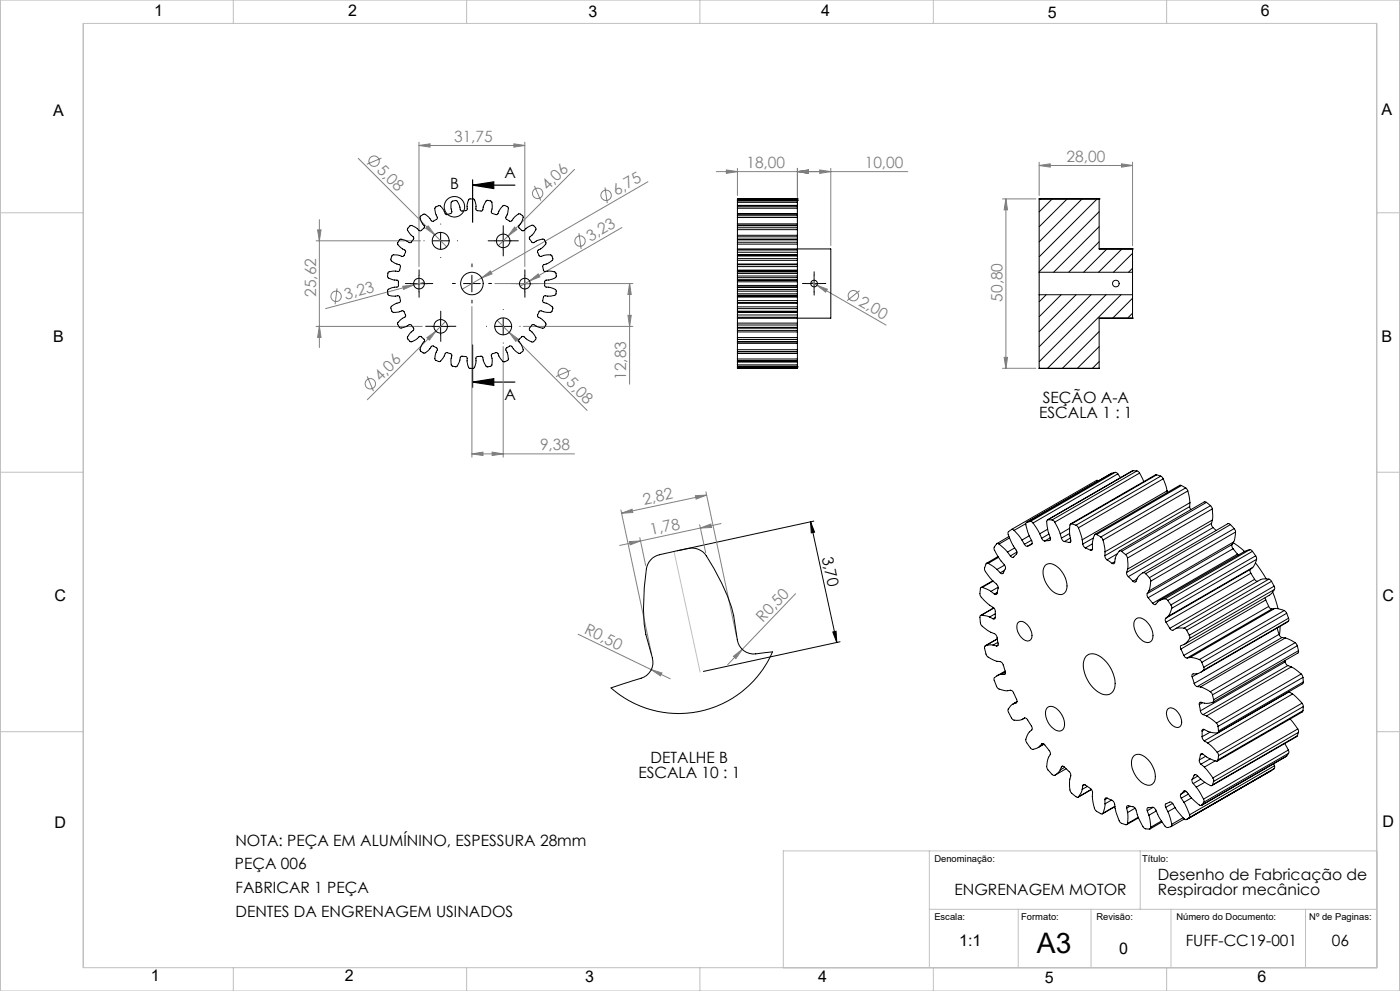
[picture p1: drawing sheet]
<svg xmlns="http://www.w3.org/2000/svg" width="420mm" height="297mm" viewBox="0 0 420 297" stroke-linecap="round" stroke-linejoin="round" font-family="sans-serif">
<g fill="none" stroke="#c0c0c0" stroke-width=".3">
<path d="M0 0h420v297h-420zM25 7h388v283h-388zM70 0v7M140 0v7M210 0v7M280 0v7M350 0v7M0 63.8h25M413 63.8h7M0 141.5h25M413 141.5h7M202.2 165.3l7.8 36.1"/>
<path d="M0 219.3h25M413 219.3h7M278.8 255v35M342.1 255v17.5M413 255h-178v35M278.8 272.5h134.2M305.5 272.5v17.5M327.3 272.5v17.5M351.3 272.5v17.5M391.7 272.5v17.5M70 290v7M140 290v7"/>
<path d="M210 290v7M280 290v7M350 290v7"/>
</g>
<g fill="none" stroke="#808080" stroke-width=".3">
<path d="M107.5 47.4l22.9 23M114.4 47.4l-4.4 1.8M125.7 43.6l3.3-.5v1zM125.7 42.6v37.3M125.7 43.6h31.7M154.2 43.1l3.2 .5-3.2 .5zM157.4 42.6v37.3M160.3 55.7l1.9 4.4M172.4 50.8l-20 20M181.5 56.2l.7 4.7M194.4 54.5l-49.9 28.8M214.9 51.4h57.4"/>
<path d="M217.9 50.9l3.3 .5-3.3 .6zM221.2 50.4v8.2M239.2 51.4l3.3-.5v1.1zM239.2 50.4v16.1M245.9 50.9l3.3 .5-3.3 .6zM249.2 50.4v23.2M300.7 59.6h10.1M301.8 59.6l.5 3.3h-1.1zM301.8 59.6v50.8M311.7 49.6l3.4-.5v1zM311.7 48.6v10M311.7 49.6h28.1"/>
<path d="M336.4 49.1l3.4 .5-3.4 .5zM339.8 48.6v25M94.8 72.2h31.4M95.3 68.9h1l-.5 3.3zM95.8 65.8v38.4M127.7 68.4l.7-.7 2 2.7zM130.4 70.4l3.6 3.6M152.4 70.8l-2.9 2.8M154.4 68l.7 .8-2.7 2zM173.7 69.9l.6 4.7M186.6 68.2l-27.7 16M94.8 97.8h31.9"/>
<path d="M95.8 97.8l.5 3.3h-1zM101.1 86.4l-.6 4.8M120.8 85.8l3.3-.4-3 1.3zM124.1 85.4l-26.4 7.1M127.2 84.6l-3.1 .8M133.6 96.4l-23.4 23.4M141.6 91.9v45.1M144.5 83.3l2.6-2.1 .5 .9zM144.5 83.3l-5.9 3.4M148.4 85h41.5M149.2 96l3.6 3.6M152.8 99.6l2.6 2-.7 .7z"/>
<path d="M152.8 99.6l23.3 23.4M157 97.8h32.9M158.9 84.2l2.6-2.1 .5 .9zM158.9 84.2l-2.8 1.6M188.4 94.5h1l-.5 3.3zM188.9 85v30.1M188.9 85l.5 3.3h-1zM243.3 84.5l1.8 1M245.1 85.5l3.1 1.2-.5 .9zM245.1 85.5l20.7 11.9M257.9 87.1l-3.8 3M110.2 112.8l1.8 4.4"/>
<path d="M128.1 101.2l2.7-2-2 2.7zM151 103.9v33.1M171.2 111l-4.4 1.9M300.7 110.4h10.1M301.2 107.1h1.1l-.5 3.3zM141.6 136l3.3-.5v1zM141.6 136h30.7M147.6 135.5l3.4 .5-3.4 .5zM186.3 152.8l9.2 43.4M186.5 153.8l3.1-1.2 .2 1zM208.6 148.6l3.4-.2-3.2 1.2zM209.9 157.3l1.8 8.3"/>
<path d="M210.1 158.3l3.2-1.2 .2 1zM211.8 147.4l9.2 43.4M212 148.4l-25.5 5.4M216.3 156.9l-30.4 6.6M188.8 162.3l3.3-.2-3.1 1.2zM191.9 161.1l1.8 8.4M238.7 177.9l-16 16.7M173.4 190.1l22 10.6M220 196.7l2.7-2.1-1.9 2.8zM222.7 194.6l-4.4 4.6M195.4 200.7l3.2 1-.5 .9zM195.4 200.7l5.7 2.7"/>
<circle cx="112.2" cy="48.3" r="1.56"/>
<circle cx="161.3" cy="58" r="1.55"/>
<circle cx="181.8" cy="58.5" r="1.55"/>
<circle cx="174" cy="72.2" r="1.56"/>
<circle cx="100.8" cy="88.8" r="1.56"/>
<circle cx="256" cy="88.6" r="1.56"/>
<circle cx="111.1" cy="115" r="1.56"/>
<circle cx="169" cy="111.9" r="1.55"/>
</g>
<g fill="none" stroke="#000" stroke-width=".3">
<path d="M129.7 72.2h5M132.2 69.7v5M148.4 72.2h5.1M151 69.7v5M123.2 85h5M125.7 82.5v5M129.7 97.8h5M132.2 95.3v5M139.1 85h5M141.6 82.5v5M148.4 97.8h5.1M151 95.3v5"/>
<path d="M154.9 85h5M157.4 82.5v5M241.7 85h5M244.2 82.5v5M243.2 156.4l1.2 3.1-1 .2zM243.2 156.4l7.8 36.1M244.2 156.2l-41 8.9M249.8 189.4l1-.2 .2 3.3zM252 192.3l-41 8.9"/>
<circle cx="136.3" cy="62" r="3.1"/>
</g>
<path d="M141.8 55.5l6.3-1v2zM141.8 55.5h12.7M141.8 53.9v12.7M141.8 114.5l6.3-1v2zM141.8 103.4v12.7M141.8 114.5h12.7" fill="none" stroke="#000" stroke-width=".35"/>
<g fill="none" stroke="#000" stroke-width=".3" stroke-dasharray="15.2 1.3 1.3 1.3">
<path d="M127.2 72.2h.1M132.2 67.2v-.1M132.2 77.2h.1M137.2 72.2h.1M141.6 80v-.9M148.5 72.2h-2.1M151 69.7v-2.1M151 74.7v2M153.5 72.2h2M123.2 85h-1.6M125.7 82.5v-1.6M125.7 87.5v1.6"/>
<path d="M128.2 85h1.6M129.7 97.8h-2M132.2 95.3v-2M134.7 97.8h2.1M136.6 85h-.9M141.6 90v.8M146 97.8h-.1M146.6 85h.9M151 92.8h.1M155 85h-1.6M156 97.8h.1M157.5 82.5v-1.6"/>
<path d="M157.5 87.5v1.6M160 85h1.6M241.7 85h-1M244.2 82.5v-1M244.2 87.5v1M246.7 85h1M132.2 100.3v2M151 102.8h.1"/>
</g>
<g fill="#000">
<path d="M141.8 55.5l6.3-1v2zM141.8 114.5l6.3-1v2z"/>
<path d="M243.2 156.4l1.2 3.1-1 .2zM249.8 189.4l1-.2 .2 3.3z"/>
</g>
<g fill="#808080">
<path d="M127.7 68.4l.7-.7 2 2.7z"/>
<path d="M195.4 200.7l3.2 1-.5 .9z"/>
<path d="M120.8 85.8l3.3-.4-3 1.3z"/>
<path d="M158.9 84.2l2.6-2.1 .5 .9z"/>
<path d="M144.5 83.3l2.6-2.1 .5 .9z"/>
<path d="M154.4 68l.7 .8-2.7 2z"/>
<path d="M128.1 101.2l2.7-2-2 2.7z"/>
<path d="M220 196.7l2.7-2.1-1.9 2.8z"/>
<path d="M152.8 99.6l2.6 2-.7 .7z"/>
<path d="M245.1 85.5l3.1 1.2-.5 .9z"/>
<path d="M147.6 135.5l3.4 .5-3.4 .5zM141.6 136l3.3-.5v1zM245.9 50.9l3.3 .5-3.3 .6zM239.2 51.4l3.3-.5v1.1zM239.2 51.4l3.3-.5v1.1zM217.9 50.9l3.3 .5-3.3 .6z"/>
<path d="M125.7 43.6l3.3-.5v1zM154.2 43.1l3.2 .5-3.2 .5zM311.7 49.6l3.4-.5v1zM336.4 49.1l3.4 .5-3.4 .5z"/>
<path d="M186.5 153.8l3.1-1.2 .2 1zM208.6 148.6l3.4-.2-3.2 1.2z"/>
<path d="M188.8 162.3l3.3-.2-3.1 1.2zM210.1 158.3l3.2-1.2 .2 1z"/>
<path d="M301.2 107.1h1.1l-.5 3.3zM301.8 59.6l.5 3.3h-1.1z"/>
<path d="M188.9 85l.5 3.3h-1zM188.4 94.5h1l-.5 3.3zM95.3 68.9h1l-.5 3.3zM95.8 97.8l.5 3.3h-1z"/>
</g>
<g fill="none" stroke="#000" stroke-width=".3">
<path d="M221.2 59.6v.3M221.2 59.6h.1M221.2 59.6h18M221.2 59.9v.1M221.2 59.9h18M239.2 59.6v.3M239.2 59.6h.1M239.2 59.9v.1M311.7 59.6h.1M311.7 59.6h18M311.7 59.6v22M315.7 59.6l-4 3.9"/>
<path d="M320.1 59.6l-8.4 8.4M324.6 59.6l-12.9 12.9M329.1 59.6l-17.4 17.4M329.7 59.6h.1M329.7 59.6v15h10.1M123 67.7l.5-.1 .9 .4 1.4 1.1h.6l.8-.8 .2-.5-.8-1-.6-1.5a1.5 1.5 0 0 1 1.5-1.1l1.1 .8 1 1.3 1.4-.5 .2-.5-.5-1.2-.2-1.6a1.45 1.45 0 0 1 1.7-.7l1 1.3 .4 .9a1.45 1.45 0 0 0 1.8-.2l.2-.3-.2-.9a2.49 2.49 0 0 1 .1-2.2l.2-.1a1.13 1.13 0 0 1 1.5 0l.6 1.2 .3 1.3a1.27 1.27 0 0 0 1.7 .3l.4-.4-.1-.8a2.88 2.88 0 0 1 .6-2.2l1.4-.1 .2 .2 .5 1.5v1.3a1.54 1.54 0 0 0 1.8 .6l1.2-2.9a1.41 1.41 0 0 1 1.8 .3l.1 1.5-.3 1.4a1.58 1.58 0 0 0 1.9 .6l.5-1.1 .9-1.1 .4-.3 .6 .1 .7 .4 .1 .2-.3 1.9-.5 1a1.72 1.72 0 0 0 1.6 1.1l2-2 .5-.2 .4 .1 .6 .5 .2 .4-.7 1.7-.6 .9a1.28 1.28 0 0 0 .9 1.4h.6l.7-.7 1.7-.9 .4 .1 .8 .9a4.1 4.1 0 0 1-1.8 2.5 1.39 1.39 0 0 0 .7 1.7l2.8-1 .5-.1 .3 .3a1 1 0 0 1 .2 1.4l-.8 1-1.2 .6a1.48 1.48 0 0 0 .4 1.9l2.5-.4h.9l.3 .3 .3 .9-.2 .4-1.6 1.1-1 .2a1.58 1.58 0 0 0 .4 2.1l1.6-.2 1.3 .3 .4 .4 .1 .5-.1 .6-.7 .5-2.3 .5a1.59 1.59 0 0 0 0 2l1.2 .1 1.7 .8 .1 1.3-.4 .3-.9 .2-2-.1-.4 .3a1.54 1.54 0 0 0 .1 1.8l1.4 .5 1.1 .8 .1 .8-.5 .8h-1.6l-1.4-.4a1.47 1.47 0 0 0-1 1.5l2.4 2.1a1.33 1.33 0 0 1-.9 1.6l-1.4-.4-1.3-.7a1.53 1.53 0 0 0-1.2 1.7l1 .9 .9 1.3-.3 .7-.5 .5-.4 .1-1.6-.8-.8-.7a1.13 1.13 0 0 0-1.4 .7l-.2 .4 .8 1.1 .6 1.7-.2 .4-1 .6a4.1 4.1 0 0 1-2.2-2 1.44 1.44 0 0 0-1.8 .6l.7 3.1-.4 .5a.98 .98 0 0 1-1.4 .1l-.9-1.3-.4-.9a1.5 1.5 0 0 0-1.9 .2l.1 1.1a2.67 2.67 0 0 1-.2 2.3l-.2 .2a1.15 1.15 0 0 1-1.4-.1l-1.2-2.9-1.6 .2-.2 .3v.8a2.88 2.88 0 0 1-.6 2.2l-1.3 .1-.3-.2-.5-1.8 .1-1a1.48 1.48 0 0 0-1.8-.6l-1.2 2.9a1.42 1.42 0 0 1-1.8-.4l-.1-1.7 .3-1.1-.4-.5a1.26 1.26 0 0 0-1.6 0l-1.2 2-.5 .4-.3-.1a1.16 1.16 0 0 1-1.1-.8l.1-1.3 .6-1.6-.2-.4-1-.5h-.4l-1.8 1.9-.5 .3-.3-.1a1.17 1.17 0 0 1-1-1.1l.5-1.2 .9-1.3-.2-.5-.8-.8h-.6l-.8 .8-1.5 .7-.5-.1-.8-1 .6-1.1 1.2-1.2a1.5 1.5 0 0 0-1-1.7l-.9 .4a2.34 2.34 0 0 1-2.2 .5l-.6-1.3 1-1.2 1.1-.6a1.48 1.48 0 0 0-.4-1.9l-1.1 .2a2.35 2.35 0 0 1-2.2 .1l-.5-1.3 .2-.3 1.5-1 .9-.2a1.53 1.53 0 0 0 0-1.9l-3-.3a1.43 1.43 0 0 1-.2-1.8l1.2-.5 1.4-.2 .4-.5-.2-1.4-1.4-.2-1.4-.6a1.43 1.43 0 0 1 .2-1.8l1.3-.3 1.4 .2 .3-.3 .3-1.5-.2-.3-.8-.2a2.54 2.54 0 0 1-1.8-1.1l.3-1.3 .4-.3h1.4l1.3 .5a1.66 1.66 0 0 0 .9-1.9l-1.4-.8-.8-.9-.1-.5 .9-1.1 1.4 .3 1.1 .7a1.53 1.53 0 0 0 1.4-1.3l-.7-.9a2.14 2.14 0 0 1-1.2-1.9zM221.2 77.5v.5M221.2 76.7v.8M221.2 78v1.1M221.2 76.7v-.3h18v.3M221.2 72.6v.6M221.2 71.9v.7"/>
<path d="M221.2 73.2v1.4M221.2 71.6v.3M221.2 79.3v.6M221.2 79.9v1.1M221.2 75.6v.7l18 .1v-.8M221.2 74.9v.7M221.2 68.3v.5M221.2 68.8v1.7M221.2 67.7v.6M221.2 67.5v.2M221.2 71v.6M221.2 64.7v.5"/>
<path d="M221.2 65.2v1.9M221.2 64.2v.5M221.2 64.1v.1M221.2 61.9v.5M221.2 62.4v1.6M221.2 61.6v.3M221.2 74.6h28v20.8h-10M221.2 60.2v.4M221.2 60v.2M221.2 60h.1M221.2 71.6h18M221.2 67.5h18"/>
<path d="M221.2 64.1h18M221.2 61.6h18M221.2 60h18M221.2 78h18M221.2 77.5h18M221.2 76.7h18M221.2 79.1h18M221.2 60.6v1M221.2 67.1v.4M221.2 70.5v.5M221.2 74.6v.3M221.2 79.1v.2"/>
<path d="M221.2 79.3h18M221.2 73.2h18M221.2 72.6h18M221.2 71.9h18M221.2 79.9h18M221.2 74.9h18M221.2 75.6h18M221.2 68.8h18M221.2 68.3h18M221.2 70.5h18M221.2 67.7h18M221.2 71h18"/>
<path d="M221.2 65.2h18M221.2 64.7h18M221.2 67.1h18M221.2 64.2h18M221.2 62.4h18M221.2 61.9h18M221.2 60.6h18M221.2 60.2h18M239.2 77.5v.5M239.2 76.7v.8M239.2 78v1.1M239.2 72.6v.6"/>
<path d="M239.2 71.9v.7M239.2 73.2v1.7M239.2 71.6v.3M239.2 79.3v.6M239.2 79.9v1.1M239.2 74.9v.7M239.2 68.3v.5M239.2 68.8v1.7M239.2 67.7v.6M239.2 67.5v.2M239.2 71v.6M239.2 64.7v.5"/>
<path d="M239.2 65.2v1.9M239.2 64.2v.5M239.2 64.1v.1M239.2 61.9v.5M239.2 62.4v1.6M239.2 61.6v.3M239.2 60.2v.4M239.2 60v.2M239.2 60h.1M239.2 60.6v1M239.2 67.1v.4M239.2 70.5v.5"/>
<path d="M239.2 79.1v.2M329.7 63.5l-18 18M329.7 67.9l-13.6 13.7M329.7 72.5l-9.1 9.1M332.1 74.6l-7 7M336.6 74.6l-7 7M339.8 75.9l-5.8 5.7M339.8 74.6h.1M339.8 74.6v7M221.2 86.8v.5M221.2 82.7v.5M221.2 81.9v.8"/>
<path d="M221.2 87.3v.7M221.2 81.5v.4M221.2 88v.5M221.2 83.2v.7M221.2 86.1v.7M221.2 81.2v.3M221.2 88.5v.3M221.2 92v.5M221.2 92.5v.8M221.2 90.9v1.1M221.2 93.3v.3h18v-.3M221.2 84v.5"/>
<path d="M221.2 85.5v.5M221.2 96.8v.6M221.2 97.4v.7M221.2 95.4v1.4M221.2 88.8v.2M221.2 81v.2M221.2 84.5v1M221.2 98.1v.3M221.2 90.1v.6M221.2 89v1.1M221.2 93.7v.7M221.2 94.4v.7"/>
<path d="M221.2 99.5v1.7M221.2 98.4v.6M221.2 81.2h18M221.2 88.8h18M221.2 98.4h18M221.2 87.3h18M221.2 86.8h18M221.2 83.2h18M221.2 82.7h18M221.2 81.9h18M221.2 88h18M221.2 81.5h18"/>
<path d="M221.2 88.5h18M221.2 83.9h18M221.2 86.1h18M221.2 92.5h18M221.2 92h18M221.2 93.3h18M221.2 90.9h18M221.2 86h18M221.2 83.9v.1M221.2 86v.1M221.2 90.7v.2M221.2 95.1v.3"/>
<path d="M221.2 99v.5M221.2 90.7h18M221.2 84.5h18M221.2 85.5h18M221.2 97.4h18M221.2 96.8h18M221.2 98.1h18M221.2 95.4h18M221.2 89h18M221.2 81h18M221.2 90.1h18M221.2 95.1h18"/>
<path d="M221.2 94.4h18M221.2 99.5h18M221.2 99h18M239.2 86.8v.5M239.2 82.7v.5M239.2 81.9v.8M239.2 87.3v.7M239.2 81.5v.4M239.2 88v.5M239.2 83.2v.7M239.2 86.1v.7M239.2 81.2v.3"/>
<path d="M239.2 88.5v.3M239.2 92v.5M239.2 92.5v.8M239.2 90.9v1.1M239.2 84v.5M239.2 85.5v.5M239.2 96.8v.6M239.2 97.4v.7M239.2 95.4v1.4M239.2 88.8v.2M239.2 81v.2M239.2 84.5v1"/>
<path d="M239.2 98.1v.3M239.2 90.1v.6M239.2 89v1.1M239.2 93.7v.7M239.2 94.4v.7M239.2 99.5v1.7M239.2 98.4v.6M239.2 83.9v.1M239.2 86v.1M239.2 90.7v.2M239.2 95.1v.3M239.2 99v.5"/>
<path d="M311.7 81.6v6.7M311.7 81.6h28.1M311.7 88.3v22.1M311.7 88.3h28.1M313.9 88.3l-2.2 2.1M318.3 88.3l-6.6 6.6M322.8 88.3l-11.1 11.1M327.3 88.3l-15.6 15.6M329.7 99.4l-11 11M331.8 88.3l-20.1 20.1M336.3 88.3l-22 22.1M339.8 80.4l-1.2 1.2"/>
<path d="M339.8 89.4l-6 6M339.8 93.9l-1.5 1.5M339.8 95.4h.1M339.8 81.6v6.7M339.8 95.4h-10.1v15M339.8 88.3v7.1M221.2 101.2v.5M221.2 101.7v.6M221.2 102.3v.2M221.2 104.8v.5M221.2 102.9v1.9M221.2 105.3v.5"/>
<path d="M221.2 105.8h18M221.2 107.6v.5M221.2 106v1.6M221.2 108.1v.3M221.2 108.4h.1M221.2 108.5v.9M221.2 109.4v.4M221.2 109.8v.2M221.2 110h.1M221.2 110.1v.3M221.2 110.4h.1M221.2 102.5h18"/>
<path d="M221.2 108.4h18M221.2 110h18M221.2 110.4h18M221.2 102.5v.4M221.2 110v.1M221.2 101.7h18M221.2 101.2h18M221.2 102.3h18M221.2 105.3h18M221.2 104.8h18M221.2 102.9h18M221.2 108.1h18"/>
<path d="M221.2 107.6h18M221.2 109.4h18M221.2 109.8h18M221.2 110.1h18M239.2 101.2v.5M239.2 101.7v.6M239.2 102.3v.2M239.2 104.8v.5M239.2 102.9v1.9M239.2 105.3v.5M239.2 107.6v.5M239.2 106v1.6"/>
<path d="M239.2 108.1v.3M239.2 108.4h.1M239.2 108.5v.9M239.2 109.4v.4M239.2 109.8v.2M239.2 110h.1M239.2 110.1v.3M239.2 110.4h.1M239.2 102.5v.4M239.2 110v.1M311.7 110.4h.1M311.7 110.4h18"/>
<path d="M329.7 103.9l-6.5 6.5M329.7 108.4l-2 2M329.7 110.4h.1M303.5 158.7a1.17 1.17 0 0 0-1 1.5l1.2 3 1.2 1.8a1.67 1.67 0 0 1-1 2.1l-.8-.5M303.5 158.7l.7 .3M304.2 159l2.4 2.9M307.7 156.9l-3.5 2.1M308 156.6l-.2 .2a6.2 6.2 0 0 0 .8 3.4l1 2.1 .1 .5-.3 .4M309.1 156.3l-1.1 .3M309.1 156.3l.8 .4M309.9 156.7l2 3.3M311.9 160l.6 1.3"/>
<path d="M314.3 158.6l-2.4 1.4M314.4 155.7l-.4 .4a12.7 12.7 0 0 0 1.1 5.2v.4l-.4 .3M314.4 155.7l1.2 .1M315.6 155.8l.8 .7M316.4 156.5l1.7 3.5M318.1 160l.3 1.3M320.9 158.3l-2.8 1.7M320.9 159.9l-2.5 1.4M321.5 157l-.4 .1a9 9 0 0 0 .1 4.9v.5l-.5 .1M321.5 157l1.3 .4M322.8 157.4l.7 .8M323.5 158.2l1.2 3.6"/>
<path d="M329.6 144.1l-.7-.1-25.4 14.7M333.5 141.8l-25.6 14.8M333.5 141.8l-25.5 14.8M334.5 141.6l.9 .4M334.5 141.6l-1 .2M334.5 141.6l-25.4 14.7M335.4 142l.8 1.2M335.4 142l-25.5 14.7M339.9 141.1h1.2M339.9 141.1l-25.7 14.7M339.9 141.1l-25.5 14.6M341.1 141.1l.8 .7"/>
<path d="M341.1 141.1l-25.5 14.7M341.9 141.8l1.2 2.5M341.9 141.8l-25.5 14.7M347 142.3l1.2 .4M347 142.3h-.4l-25.4 14.7M347 142.3l-25.5 14.7M348.2 142.7l.8 .8M348.2 142.7l-25.4 14.7M349 143.5l1.1 3.6M349 143.5l-25.5 14.7M350.1 147.1l-25.4 14.7M350.1 147.1l.1 .5"/>
<path d="M354.4 145.5l1.3 .7M354.4 145.5l-.5-.1-25.4 14.8M354.4 145.5l-25.4 14.7M355.7 146.2l.6 .9M355.7 146.2l-25.5 14.7M356.3 147.1l.7 3.6M356.3 147.1l-25.4 14.8M356.9 151.8l.3 .9M356.9 151.8l-25.4 14.7M357 150.7l-25.5 14.7M357 150.7l-.1 1.1M361.9 150.6l1.2 .9"/>
<path d="M361.9 150.6l-.6-.2-25.5 14.7M361.9 150.6l-25.4 14.6M363.1 151.5l.6 1M363.1 151.5l-25.4 14.7M363.5 156.8v.7l.4 .6M363.5 156.8l-25.5 14.8M363.7 152.5v3.4M363.7 152.5l-25.5 14.7M363.7 155.9l-25.4 14.7M363.7 155.9l-.2 .9M363.9 158.1l.9 .9M363.9 158.1l-25.4 14.7"/>
<path d="M369.1 157.2l1.1 1.2M369.1 157.2l-.7-.3-25.5 14.8M369.1 157.2l-25.4 14.7M370.2 158.4l.5 1.1M370.2 158.4l-25.4 14.7M370.7 159.5l-.6 2.9M370.7 159.5l-25.5 14.7M195.2 167.8a7.4 7.4 0 0 1 4.8-2l4.4-1a6.3 6.3 0 0 1 6.5 .6l.6 .6a61.4 61.4 0 0 1 8.6 18.5l1.1 7.3a5.2 5.2 0 0 0 6.9 4l3.7-.4-2.9 5.2-1.7 2.2-2.7 2.8-2.7 2.3-3.5 2.2-3.5 1.6-4.3 1.4-2.5 .4-4.8 .4-4.2-.4-3.1-.6-3.7-1.2-3.1-1.5-3-1.9-2.8-2.1 7.8-2.5a5.3 5.3 0 0 0 4.6-6.5 51.1 51.1 0 0 1-1.3-28.2zM294.7 176h-.2a2.89 2.89 0 0 0-.5 2.3 12.1 12.1 0 0 0 4.2 4l.4 .8v1.5a.57 .57 0 0 1 0 .7 .57 .57 0 0 1-.7 .2M294.7 176l2.6 1.2M296.5 168.8h-.1a1.49 1.49 0 0 0-1.1 1.7l.1 .2a8.2 8.2 0 0 0 2.5 3.5M296.5 168.8l2.6 1.9"/>
<path d="M297.3 177.2l1 .8M297.8 174.1l-3.5 2M297.9 174.2l1 .8a2.85 2.85 0 0 1 0 3.1l-.6-.1M297.9 174.2l-3.2 1.8M299.1 170.7l1 1M299.2 177.5l-.9 .5M299.4 166.8l-3.4 2M299.4 176l-2.1 1.2M299.5 167l-3 1.8M299.7 163.1l-.7-.2a1.85 1.85 0 0 0-.6 2.1l1.6 2.7 1.3 1.5a2.08 2.08 0 0 1-.6 2.7l-.6-.2M299.7 163.1l2.6 2.3M301.4 170.9l-1.3 .8"/>
<path d="M301.4 169.4l-2.3 1.3M302.3 165.4l.8 1.2M302.7 160.8l-3.6 2.1M302.9 161.2l-3.2 1.9M304.4 164.2l-2.1 1.2M305.1 165.4l-2 1.2M306.6 161.9l.7 1.2M307.3 163.1l.5 .6h.5M308.8 160.6l-2.2 1.3M309.4 163.2l-1.1 .5M309.4 161.9l-2.1 1.2M309.5 163.1l-.1 .1"/>
<path d="M309.6 162.9l-1.3 .8M312.5 161.3l.4 .6 .5 .2M313.7 169.4a2.84 2.84 0 0 1 3.7 .7 6.9 6.9 0 0 1 2.4 7.1 2.18 2.18 0 0 1-3.4 .4 7.3 7.3 0 0 1-3.2-7.5zM314.7 160.1l-2.2 1.2M314.7 162l-1.3 .1M315 161.9l-.3 .1M315.1 161.2l-1.7 .9M318.4 161.3l.4 .7 .5 .3M319.3 162.3l1.4 .3M321.1 161.3l-1.8 1M321.2 162.3l-.5 .3M324.7 161.8l.1 1.3"/>
<path d="M324.8 163.1l.3 .7 .5 .4M325.6 164.2l1.5 .7M327.7 163l-2.1 1.2M327.8 164.5l-.7 .4M328 161.2l-3.2 1.9M329 160.2h-.5a6 6 0 0 0-.7 4.4l-.3 .4-.4-.1M329 160.2l1.2 .7M330.2 160.9l.7 1M330.9 161.9l.6 3.5M331.5 166.5l.1 .7 .5 .6M331.5 165.4v1.1M332.1 167.8l1.5 1"/>
<path d="M334.4 168.3l-.8 .5M335.2 166l-3.1 1.8M336.5 165.2l-.5-.1a5.1 5.1 0 0 0-1.6 3.6l-.4 .3-.4-.2M336.5 165.2l1.2 1M337.7 166.2l.5 1M338 171.6v.4l.5 .8M338.2 167.2l.1 3.4M338.3 170.6l-.3 1M338.5 172.8l1.4 1.4M341.1 173.5l-1.2 .7M342.9 171.7a4.6 4.6 0 0 0-2.2 2.7l-.8-.2M342.9 171.7l.4-.1 .4 .3"/>
<path d="M343.7 171.9l1.1 1.2M344.2 177.9l-.1 .6 .4 .6M344.5 179.1l1.3 1.7M344.7 177.1l-.5 .8M344.8 173.1l.4 1.1M345.2 174.2l-.5 2.9M349.5 179.5a4 4 0 0 0-3 1.7l-.7-.4M349.5 179.5l.8 .4M350.3 179.9l1 1.4M369.6 163.2v.6l.3 .7M369.6 163.2l-25.4 14.7M369.9 164.5l1.3 1.6"/>
<path d="M369.9 164.5l-25.4 14.6M370 162.7l3.4 2.6M370.1 162.4l-25.4 14.7M370.1 162.4l-.5 .8M371.2 166.1l.3 .2M371.2 166.1l-25.4 14.7M374.9 164.7l.8 .5M374.9 164.7l-1.7 .6-25.4 14.7M374.9 164.7l-25.4 14.8M375.2 170.6l-.2 .5 .2 .7M375.2 170.6l-25.5 14.7M375.2 171.8l1.2 1.8"/>
<path d="M375.2 171.8l-25.4 14.7M375.7 165.2l1 1.4M375.7 165.2l-25.4 14.7M375.8 170.1l-25.4 14.6M375.8 170.1l-.6 .5M376.4 173.6l.5 .5 .4 .1M376.4 173.6l-25.5 14.7M376.6 168.7l3.3 4.8M376.7 166.6l.3 1M376.7 166.6l-25.4 14.7M377 167.6l-.4 1.2-.8 1.3M377 167.6l-25.5 14.7"/>
<path d="M379.6 179.1l.1 .7M379.7 179.8l.9 1.9M379.7 179.8l-25.4 14.7M380.7 173.6l.8 .6M380.7 173.6l-1.5-.1-1.1 .2-25.5 14.7M380.7 173.6l-25.5 14.7M381.5 174.2l.7 1.5M381.5 174.2l-25.5 14.7M381.8 177.4l1.6 5M382.2 175.7l.1 1M382.2 175.7l-25.4 14.7M382.3 176.7l-1.5 1.7-25.4 14.7"/>
<path d="M382.3 176.7l-25.4 14.6M294.4 184.4l-.4 .2v.4a3.4 3.4 0 0 0 .7 2.7l1.6 1.3 2 .9a3.7 3.7 0 0 1 1.1 3 .46 .46 0 0 1 0 .5 .46 .46 0 0 1-.5 .2M294.4 184.4l2.5 .5M296.9 184.9l1 .6M297.9 193.3h-1.1l-1.2 .3a3.4 3.4 0 0 0 .3 2.7l.1 .2a7.4 7.4 0 0 0 4.3 1.9 5.8 5.8 0 0 1 1.3 3.6l-.3 .1M297.9 193.3l1 .3M298.1 182.2l-3.9 2.3M298.2 182.2l-3.8 2.2M298.6 185.1l-.7 .4M298.6 183.9l-1.7 1M299.2 191.5l-3.6 2.1M299.4 192.5l-1.5 .8"/>
<path d="M299.4 193.3l-.5 .3M305.4 186.7a1.97 1.97 0 0 1 2.9 .7 3.4 3.4 0 0 1 .7 4.5 2.69 2.69 0 0 1-3.4-1.9l-.5-1.7v-.9zM325.9 196.6a3.9 3.9 0 0 1 5.3 1.1 9.4 9.4 0 0 1 3 9 2.92 2.92 0 0 1-4.7 .7 9.9 9.9 0 0 1-4.3-9.4zM340.9 185.4a2.7 2.7 0 0 1 3.3 1.2 4.7 4.7 0 0 1 1.1 5.6 2.46 2.46 0 0 1-3.3-.8 5.5 5.5 0 0 1-1.6-5.4zM349.7 185.3l-.1 .7 .2 .5M349.8 186.5l1.1 1.8M350.4 184.7l-.7 .6M350.9 188.3l.8 .6 .9-.5M351.3 181.3l.2 1M351.5 182.3l-.6 1.8-.5 .6M354.3 194.5l.8 1.9M355.1 196.4l.4 .5 .6 .3"/>
<path d="M355.2 188.3l-2.6 .1M355.2 188.3l.8 .6M356 188.9l.8 1.5M356.8 190.4l.1 .9M356.9 191.3a3.9 3.9 0 0 1-2.7 2.3l.1 .9M357 197.1h1l1.8 .6M357 197.1l-.9 .1M359.8 197.7l.7 .8M360.5 198.5l.6 1.5M361.1 200v.9M380.6 181.7l.4 .6 .6 .2M380.6 181.7l-25.5 14.7"/>
<path d="M381.6 182.5l-25.5 14.7M382.4 182.3l2.9 .7M382.4 182.3l-25.4 14.8M382.4 182.3l-.8 .2M383.1 188.2l.6 1.9M383.7 190.1l.4 .6 .5 .4M383.7 190.1l-25.5 14.7M384 187.7l-.2 2.7M384.6 191.1l-25.4 14.7M384.6 191.1l1 .1M385.3 183l.7 .8M385.3 183l-25.5 14.7"/>
<path d="M385.5 197.9l.1 .5M385.6 198.4l.2 .6 .6 .5M385.6 198.4l-25.5 14.6M385.6 191.2l2.9 1.4M385.6 191.2l-25.5 14.7M386 183.8l.6 1.5M386 183.8l-25.5 14.7M386.4 199.5l-25.5 14.7M386.4 199.5l1 .4M386.5 186.2l-26.3 15.3M386.5 186.2l-25.4 14.7M386.6 185.3l-.1 .9"/>
<path d="M386.6 185.3l-25.5 14.7M387.4 199.9l2.9 2.1M387.4 199.9l-25.5 14.7M388.5 192.6l.7 .9M388.5 192.6l-25.4 14.7M389.2 193.5l.3 1.5M389.2 193.5l-25.5 14.7M389.5 195l-.1 .7-25.5 14.7M389.5 195l-25.4 14.7M300.4 202.1l-1.1 .3-1 .7v.8a4.1 4.1 0 0 0 1.4 2.6 7.7 7.7 0 0 0 3.8 .4l.5 .6 1 2.1a.72 .72 0 0 1-.2 1M300.4 202.1h.9M301.6 201.1l-2.6 1.5"/>
<path d="M301.6 201.9l-.3 .2M301.6 201.4l-1.2 .7M304 210.9l-.8 .7-.7 .9a5.3 5.3 0 0 0 1.4 3.2l1.1 .2 1.6-.3M304 210.9l1.1-.6-1.2 .7M304.8 210.6l-.8 .3M304.9 210.6h-.1M306.6 215.6l.8-.4 .8 .4a5.2 5.2 0 0 1 1.4 3.1 4.4 4.4 0 0 0-1.8 3.3l.2 .6a3.3 3.3 0 0 0 1.9 2l1.3-.4 .7-.5M307.4 215.2l-.8 .4M314.1 212.2a2.16 2.16 0 0 1 3.2 .5 4.9 4.9 0 0 1 1.5 6 2.46 2.46 0 0 1-3.3-.8 5.1 5.1 0 0 1-1.4-5.7zM350.5 212.3a2.52 2.52 0 0 1 3.1 1.5 3.2 3.2 0 0 1 .3 4 3.1 3.1 0 0 1-3.6-2.4l-.4-1.6 .2-.9zM357.6 202.8l.6 2M358.2 204.8l.3 .5 .7 .5"/>
<path d="M359.2 205.8l.9 .1M359.3 201.9l-1.7 .9M359.8 211.2l.3 1.8M360.1 205.9l3 1.4M360.1 213l.3 .7 .5 .5M360.6 219.1a.45 .45 0 0 1 .2-.5 .45 .45 0 0 1 .5 0 6.2 6.2 0 0 0 3.9 1l.3-.5M360.6 219.1v1.7M360.8 210.6l-1 .6M360.9 214.2l1 .4M361.1 200.9a4.8 4.8 0 0 1-3.5 1.2v.7M361.4 218.6l-.8 .5M361.9 214.6l3 2.1"/>
<path d="M363 219.4l-2.4 1.4M363.1 207.3l.6 .9M363.7 208.2l.4 1.5M364.1 209.7v.1a.51 .51 0 0 1-.5 .7 5.5 5.5 0 0 1-3.6 0l-.2 .2v.5M364.9 216.7l.5 1M365.4 217.7l.1 1.4M386.7 207.3h.1M386.8 207.3l-25.5 14.7M386.8 207.3l1 .7M387 215.5l2.3 3M387.8 208l2.8 2.7M387.8 208l-25.5 14.7"/>
<path d="M389.3 218.5l.2 1M389.3 218.5l-25.4 14.6M389.5 219.5l-.3 1M389.5 219.5l-25.4 14.7M390.3 202l.6 1M390.3 202l-25.4 14.7M390.6 210.7l.4 1.1M390.6 210.7l-25.4 14.8M390.9 203l.1 1.4M390.9 213l-.2 .4-25.5 14.7M390.9 203l-25.5 14.7M390.9 213l-25.5 14.7"/>
<path d="M391 204.4l-.2 .5-25.5 14.7M391 211.8l-.1 1.2M391 204.4l-25.5 14.7M391 211.8l-25.5 14.7M312.5 223a1.11 1.11 0 0 1 1.4 .9l1 1.2 .2 .8a6.4 6.4 0 0 0-1 4.4l.3 .5a2.75 2.75 0 0 0 2 1.6M312.5 223l-.6 .7M312.7 222.8l-.2 .2M313.1 223l-1.2 .7M313.2 223l-1.7 1M318.1 230.7l-1.7 1.7M318.4 229.8a.73 .73 0 0 1 1.3 .4l1.2 1.2 .3 .8a9.1 9.1 0 0 0 0 5.1l.2 .3a2.94 2.94 0 0 0 2.1 1.3l.8-1.3 .4-1M318.4 229.8l-.3 .9"/>
<path d="M318.8 229.6l-.4 .2M319.4 230l-1.3 .7M319.8 230.4l-3.4 2M324.8 235.5a.5 .5 0 0 1 .5-.4 .5 .5 0 0 1 .5 .3l1.5 1 .4 .8a11.8 11.8 0 0 0 .9 5.5l1.6 1.2 .4 .1 .3-.3M324.8 235.5l-.1 1.1M325.4 235.2l-.6 .3M326.2 235.7l-1.5 .9M327.4 236.6l-4 2.3M331.5 239.7a.54 .54 0 0 1 .3-.6 .54 .54 0 0 1 .7 .3l1.1 .5 .6 .6 .6 2.8 .9 2.7a2.49 2.49 0 0 0 2.4 1.1l.1-.3M331.5 239.7v1.2M332.2 239.2l-.7 .5M333.4 239.8l-1.9 1.1"/>
<path d="M340.2 226.5a2.79 2.79 0 0 1 3.7 .7 6.8 6.8 0 0 1 2.4 7.1 2.18 2.18 0 0 1-3.4 .5 7.4 7.4 0 0 1-3.2-7.5zM354.3 238l-.2 .5 .3 .7M354.4 239.2l.8 1.2M355.1 237.1a.66 .66 0 0 1 1 .4l1.7 2a4.9 4.9 0 0 0 2.4 1.9l.3-.1M355.1 237.1l-.8 .9M355.3 237l-.2 .1M355.8 237.1l-1.5 .9M356.5 238l-2.1 1.2M357.4 239.1l-2.2 1.3M357.6 233.6v.7l.4 .5M358 234.8l.9 1.1M358.2 232.3a.55 .55 0 0 1 1 .1 11.3 11.3 0 0 0 4.1 3.1l.4-.3"/>
<path d="M358.2 232.3l-.6 1.3M358.6 232.1l-.4 .2M358.9 235.9l2.2 3.6M359.3 232.6l-1.7 1M359.8 227.7v.5l.5 .8M360.1 226.2a.44 .44 0 0 1 .4-.3 .44 .44 0 0 1 .4 .2 9.9 9.9 0 0 0 4.2 2l.3-.4M360.1 226.2l-.3 1.5M360.3 233.5l-2.3 1.3M360.3 229l1 .9M360.6 220.8l.1 .5 .6 .7M360.7 225.9l-.6 .3M361.1 239.5v.9"/>
<path d="M361.3 222l1 .7M361.3 229.9l2.6 3.2M361.4 234.5l-2.5 1.4M361.7 226.7l-1.9 1M362.3 222.7l2.9 2.8M363 227.4l-2.7 1.6M363.9 233.1l.2 1.1M364.1 234.2l-.4 1M364.6 228l-3.3 1.9M365.2 225.5l.3 1M365.5 226.5l-.1 1.2M381.4 230.9h.1"/>
<path d="M381.5 230.9l-25.5 14.7M382.1 228.9l.2 .6M382.2 230.4l-.7 .5M382.2 230.4l-25.4 14.7M382.3 229.5l-.1 .9M382.3 229.5l-25.4 14.7M385.4 222.8l1.1 2M386 226.6l-25.6 14.8M386 226.6l-25.5 14.7M386.5 224.8l.1 1M386.5 224.8l-25.4 14.7M386.6 225.8l-.6 .8"/>
<path d="M386.6 225.8l-25.5 14.6M389.2 220.5l-25.6 14.9M389.2 220.5l-25.5 14.7M331.5 240.9l-.6 2.8M334.5 241.8l-3.8 2.1M334.5 241.6l-3.6 2.1M338 242.2a.6 .6 0 0 1 .2-.7 .6 .6 0 0 1 .8 .1l1.3 .4 .4 .6a17.2 17.2 0 0 0 2.5 5.5l.4 .3 1.4 .1 .2-.6M338 242.2l.3 1.3M338.3 243.5l-.1 3.3M339 241.6l-1 .6M340.5 242.2l-2.2 1.3M341.5 244.9l-3.3 1.9"/>
<path d="M341.6 245.1l-3.6 2M344.2 243a.71 .71 0 0 1 .1-.9 .71 .71 0 0 1 .8-.1h.3a1.06 1.06 0 0 1 1.3 .7 13.3 13.3 0 0 0 3.2 5.2l.2 .1a1.43 1.43 0 0 0 1.4-.7v-.3M344.2 243l.5 1.3M344.7 244.3l.5 3.6M345.9 242l-1.7 1M346.9 243.1l-2.2 1.2M348.4 246.1l-3.2 1.8M348.6 246.3l-3.6 2.1M349.7 242l-.1-.2a.85 .85 0 0 1 .9-1.2l.2-.1a.79 .79 0 0 1 1.2 .4l1.1 1.9 1.8 2.1 .7 .7h.5M349.7 242l.7 1.3M350.4 243.3l1.1 3.7M351.8 240.8l-2.1 1.2"/>
<path d="M352.5 242l-2.1 1.3M354.9 245.1l-3.4 1.9M355.2 240.4l1.7 3.8M355.3 245.5l-4 2.2M356.8 245.1l-.8 .5M356.9 244.2l-.1 .9M361.1 240.4l-.6 .9"/>
<circle cx="132.2" cy="72.2" r="2.52"/>
<circle cx="151" cy="72.2" r="2.03"/>
<circle cx="125.7" cy="85" r="1.61"/>
<circle cx="132.2" cy="97.8" r="2.03"/>
<circle cx="141.6" cy="85" r="3.4"/>
<circle cx="150.9" cy="97.8" r="2.55"/>
<circle cx="157.5" cy="85" r="1.61"/>
<circle cx="244.2" cy="85" r=".99"/>
<circle cx="334.7" cy="85" r=".99"/>
</g>
<text font-size="8.5" x="311.1" y="285.7">A3</text>
<g font-size="4.8">
<text x="46.3" y="4.7">1</text>
<text x="104.4" y="4.7">2</text>
<text x="176.5" y="5.1">3</text>
<text x="246.4" y="4.9">4</text>
<text x="314.4" y="5.3">5</text>
<text x="378.2" y="4.9">6</text>
<text x="16" y="34.7">A</text>
<text x="414.4" y="34.6">A</text>
<text x="16" y="102.6">B</text>
<text x="414.4" y="102.5">B</text>
<text x="16.3" y="180.1">C</text>
<text x="414.8" y="180">C</text>
<text x="16.3" y="248">D</text>
<text x="414.8" y="247.9">D</text>
<text x="287.7" y="283.6">1:1</text>
<text x="335.8" y="285.9">0</text>
<text x="45.3" y="294">1</text>
<text x="103.4" y="294">2</text>
<text x="175.6" y="294.4">3</text>
<text x="245.4" y="294.2">4</text>
<text x="313.4" y="294.6">5</text>
<text x="377.3" y="294.2">6</text>
</g>
<g font-size="4.7" fill="#808080">
<text x="136.2" y="42.6">31,75</text>
<text x="112.8" y="51.3" transform="rotate(45 112.8 51.3)">5,08</text>
<text x="223.9" y="50.4">18,00</text>
<text x="259.4" y="50.4">10,00</text>
<text x="320" y="48.6">28,00</text>
<text x="164.3" y="57.3" transform="rotate(-45 164.3 57.3)">4,06</text>
<text x="184.9" y="58.7" transform="rotate(-30 184.9 58.7)">6,75</text>
<text x="177.1" y="72.4" transform="rotate(-30 177.1 72.4)">3,23</text>
<text x="94.8" y="89" transform="rotate(-90 94.8 89)">25,62</text>
<text x="103.8" y="89.8" transform="rotate(-15 103.8 89.8)">3,23</text>
<text x="257.4" y="91.4" transform="rotate(30 257.4 91.4)">2,00</text>
<text x="300.8" y="90.4" transform="rotate(-90 300.8 90.4)">50,80</text>
<text x="187.9" y="113.8" transform="rotate(-90 187.9 113.8)">12,83</text>
<text x="114.1" y="114.4" transform="rotate(-45 114.1 114.4)">4,06</text>
<text x="169.6" y="114.9" transform="rotate(45 169.6 114.9)">5,08</text>
<text x="162" y="135">9,38</text>
<text x="193.2" y="151.3" transform="rotate(-12 193.2 151.3)">2,82</text>
<text x="195.4" y="160.4" transform="rotate(-12 195.4 160.4)">1,78</text>
<text x="175" y="189.7" transform="rotate(26 175 189.7)">R0,50</text>
<text x="228.9" y="186.8" transform="rotate(-46 228.9 186.8)">R0,50</text>
</g>
<g font-size="4.7">
<text x="151.4" y="53.4">A</text>
<text x="135" y="56.6">B</text>
<text x="151.4" y="119.8">A</text>
<text x="311.8" y="125.3">ESCALA 1 : 1</text>
<text x="312.8" y="120.7">SEÇÃO A-A</text>
<text x="246.6" y="167.1" transform="rotate(78 246.6 167.1)">3,70</text>
<text x="191.5" y="233.1">ESCALA 10 : 1</text>
<text x="195.2" y="228.6">DETALHE B</text>
<text x="70.6" y="253.6">NOTA: PEÇA EM ALUMÍNINO, ESPESSURA 28mm</text>
<text x="70.5" y="260.5">PEÇA 006</text>
<text x="347.3" y="263.8">Desenho de Fabricação de</text>
<text x="70.6" y="267.5">FABRICAR 1 PEÇA</text>
<text x="286.4" y="268.4">ENGRENAGEM MOTOR</text>
<text x="347.3" y="268.4">Respirador mecânico</text>
<text x="70.6" y="274.7">DENTES DA ENGRENAGEM USINADOS</text>
<text x="355.7" y="283.6">FUFF-CC19-001</text>
<text x="399.6" y="283.6">06</text>
</g>
<g font-size="2.8">
<text x="280.3" y="258.5">Denominação:</text>
<text x="342.7" y="258.5">Título:</text>
<text x="280.3" y="275.6">Escala:</text>
<text x="306.4" y="275.6">Formato:</text>
<text x="328.9" y="275.6">Revisão:</text>
<text x="352.9" y="275.6">Número do Documento:</text>
<text x="392.8" y="275.6">Nº de Paginas:</text>
</g>
</svg>
